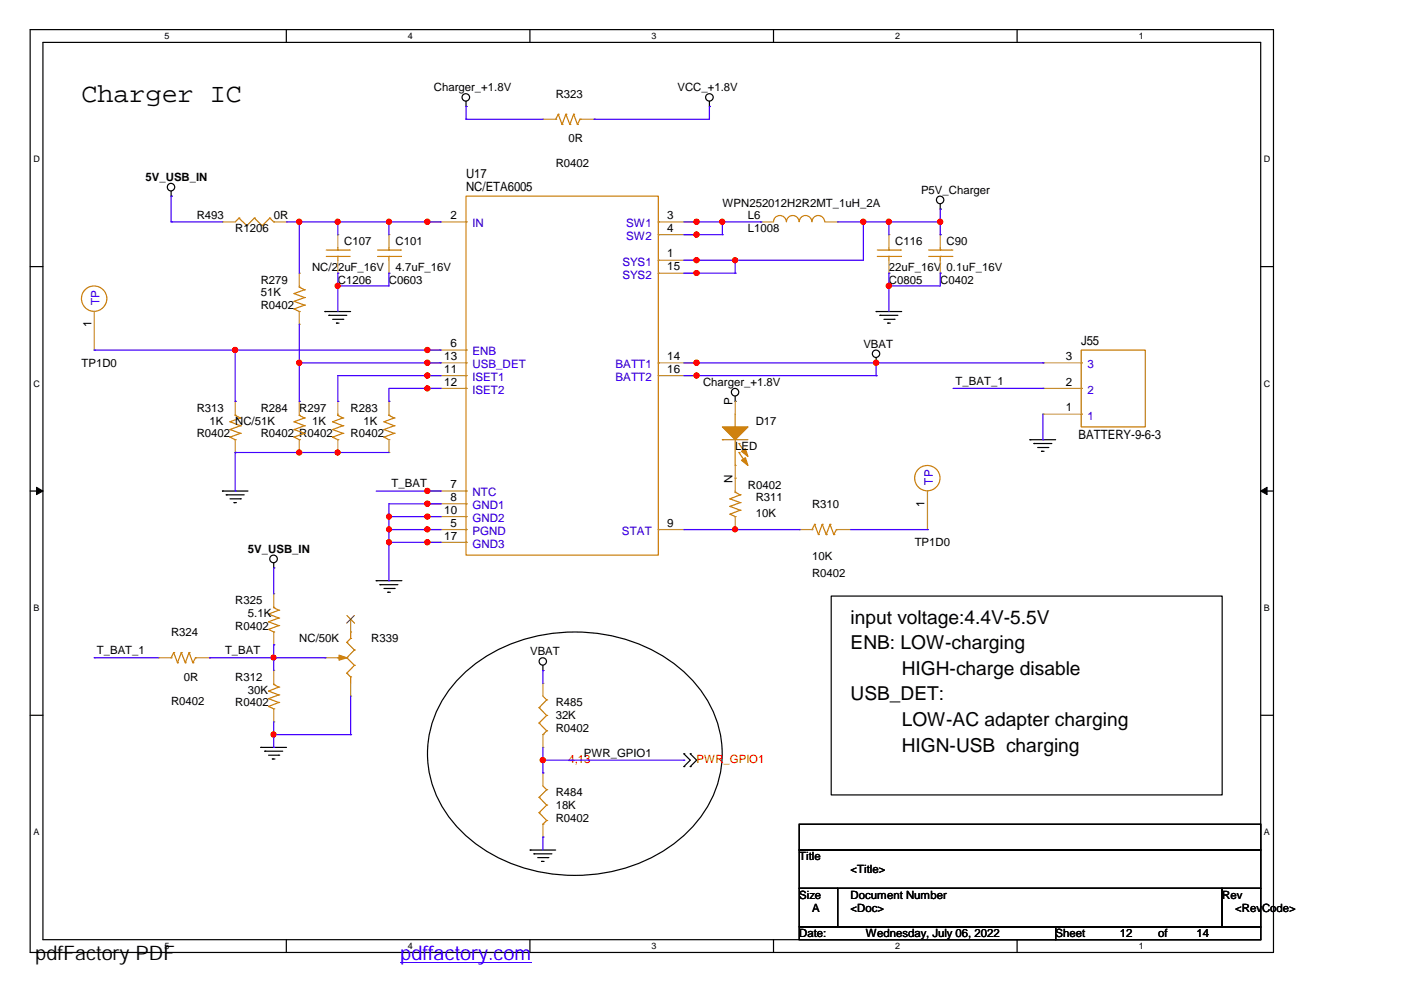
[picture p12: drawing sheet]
<svg xmlns="http://www.w3.org/2000/svg" width="297mm" height="210mm" viewBox="0 0 297 210" stroke-linecap="round" stroke-linejoin="round" font-family="sans-serif">
<path d="M6.4 6.3h263.6v195.6h-263.6zM9.1 9h258.2v190.2h-258.2z" fill="none" stroke="#000" stroke-width=".25"/>
<g fill="#fff">
<path d="M34.9 6.6h1v2.1h-1z"/>
<path d="M34.9 199.5h1v2.1h-1z"/>
</g>
<path d="M60.7 6.3v2.7M60.7 199.2v2.7" fill="none" stroke="#000" stroke-width=".25"/>
<g fill="#fff">
<path d="M86.5 6.6h1v2.1h-1z"/>
<path d="M86.5 199.5h1v2.1h-1z"/>
</g>
<path d="M112.4 6.3v2.7M112.4 199.2v2.7" fill="none" stroke="#000" stroke-width=".25"/>
<g fill="#fff">
<path d="M138.1 6.6h1.1v2.1h-1.1z"/>
<path d="M138.1 199.5h1.1v2.1h-1.1z"/>
</g>
<path d="M164 6.3v2.7M164 199.2v2.7" fill="none" stroke="#000" stroke-width=".25"/>
<g fill="#fff">
<path d="M189.8 6.6h1v2.1h-1z"/>
<path d="M189.8 199.5h1v2.1h-1z"/>
</g>
<path d="M215.6 6.3v2.7M215.6 199.2v2.7" fill="none" stroke="#000" stroke-width=".25"/>
<g fill="#fff">
<path d="M241.4 6.6h1.1v2.1h-1.1z"/>
<path d="M241.4 199.5h1.1v2.1h-1.1z"/>
<path d="M7.1 32.7h1.3v2.2h-1.3z"/>
<path d="M268 32.7h1.3v2.2h-1.3z"/>
<path d="M7.1 80.3h1.3v2.1h-1.3z"/>
<path d="M268 80.3h1.3v2.1h-1.3z"/>
</g>
<path d="M6.4 56.5h2.7M267.3 56.5h2.7" fill="none" stroke="#000" stroke-width=".25"/>
<g fill="#fff">
<path d="M7.1 127.9h1.2v2.1h-1.2z"/>
<path d="M268 127.9h1.2v2.1h-1.2z"/>
</g>
<path d="M6.4 104.1h2.7M267.3 104.1h2.7" fill="none" stroke="#000" stroke-width=".25"/>
<path d="M7.7 103.3l1.4 .8-1.4 .8zM267.3 104.1l1.3-.8v1.6z" fill="#000" stroke="#000" stroke-width=".21"/>
<g fill="#fff">
<path d="M7.1 175.4h1.2v2.1h-1.2z"/>
<path d="M268 175.4h1.2v2.1h-1.2z"/>
</g>
<g fill="none" stroke="#000" stroke-width=".25">
<path d="M98.8 22.6h.1M98.8 21.5v1.1M150.4 22.6h.1M150.4 21.5v1.1M36.3 41.6h.1M36.3 40.5v1.1M199.3 44.3h.1M199.3 43.2v1.1M68.9 66.1h.1M68.9 66.1h5.4M69.7 66.9h.1M69.7 66.9h3.8"/>
<path d="M70.5 67.7h2.2M71.3 68.5h.1M71.3 68.5h.6M72.7 67.7h.1M185.8 66.1h.1M185.8 76.9h.1M185.8 66.1h5.4M185.8 75.8v1.1M186.6 66.9h.1M186.6 66.9h3.8M187.4 67.7h2.2M188.2 68.5h.1"/>
<path d="M188.2 68.5h.6M189.6 67.7h.1M155.9 85.1h.1M155.9 84v1.1M218.4 93.2h.1M218.4 93.2h5.4M219.2 94h.1M219.2 94h3.8M220 94.9h2.2M220.8 95.7h.1M220.8 95.7h.6M222.2 94.9h.1"/>
<path d="M47.2 104.1h.1M47.2 104.1h5.4M48 104.9h.1M48 104.9h3.8M48.8 105.8h2.2M49.6 106.6h.1M49.6 106.6h.5M51 105.8h.1M58 119.4v1M58 120.4h.1M79.8 123.1h.1M79.8 123.1h5.4"/>
<path d="M80.6 124h.1M80.6 124h3.8M81.4 124.8h2.2M82.2 125.6h.1M82.2 125.6h.6M83.6 124.8h.1M176.2 126.4h82.9v42.1h-82.9zM6.4 151.7h2.7M55.3 158.5h.1M55.3 158.5h5.4M56.1 159.3h.1M56.1 159.3h3.8"/>
<path d="M98.3 142.9a35.7 35.7 0 0 1 34.7-7.2 29.2 29.2 0 0 1 18.1 14.9 22.4 22.4 0 0 1-5.7 26.1 35.6 35.6 0 0 1-34.7 7.2 29.2 29.2 0 0 1-18-14.9 22.4 22.4 0 0 1 5.6-26.1zM115.1 142.2h.1M115.1 141.1v1.1M145 159.8h.1M145 159.8l1.3 1.4-1.3 1.3M146.3 159.8h.1M146.3 159.8l1.4 1.4-1.4 1.3M267.3 151.7h2.7M56.9 160.1h2.2M57.7 160.9h.1M57.7 160.9h.6M59.1 160.1h.1"/>
<path d="M145 162.5h.1M146.3 162.5h.1M169.5 174.8h97.8v5.4h-97.8zM112.4 180.2h.1M112.4 180.2h5.4M113.2 181h.1M113.2 181h3.8M114 181.8h2.2M114.8 182.6h.1M114.8 182.6h.6M116.2 181.8h.1M169.5 180.2h97.8v8.2h-97.8z"/>
<path d="M169.5 188.4h8.1v8.1h-8.1zM169.5 196.5h54.3v2.7h-54.3zM177.6 188.4h81.5v8.1h-81.5zM223.8 196.5h43.5v2.7h-43.5zM259.1 188.4h8.2v8.1h-8.2z"/>
<circle cx="36.2" cy="39.7" r=".79"/>
<circle cx="98.8" cy="20.7" r=".8"/>
<circle cx="150.4" cy="20.7" r=".8"/>
<circle cx="199.3" cy="42.4" r=".79"/>
<circle cx="185.7" cy="75" r=".78"/>
<circle cx="155.8" cy="83.1" r=".79"/>
<circle cx="58" cy="118.5" r=".81"/>
<circle cx="115.1" cy="140.2" r=".78"/>
</g>
<g fill="none" stroke="#cc8006" stroke-width=".25">
<path d="M117.8 25.3h.1M118.4 24.2h.1M118.4 24.2l.8 2.2M118.4 24.2l-.6 1.1M119.2 26.4h.1M120 24.2h.1M120 24.2l.8 2.2M120 24.2l-.8 2.2M120.8 26.4h.1M121.6 24.2h.1M121.6 24.2l.8 2.2M121.6 24.2l-.8 2.2"/>
<path d="M122.4 26.4h.1M123 25.3h.1M123 25.3l-.6 1.1M123 25.3h.2M50.7 46.2h.1M50.7 46.2l-.8 .8M50.7 46.2l1.6 1.7M52.3 47.9h.1M53.9 46.2h.1M53.9 46.2l-1.6 1.7M53.9 46.2l1.7 1.7M55.6 47.9h.1"/>
<path d="M57.2 46.2h.1M57.2 46.2l-1.6 1.7M57.2 46.2l.8 .8M58 47h.1M69.2 54.4h4.8M69.2 53h4.8M71.6 53h.1M71.6 54.4h.1M71.6 52.5v.5M71.6 54.4v.8M74 54.4h.1M74 53h.1"/>
<path d="M80.1 54.4h4.8M80.1 53h4.8M82.5 53h.1M82.5 54.4h.1M82.5 52.5v.5M82.5 54.4v.8M84.9 54.4h.1M84.9 53h.1M98.8 41.6h40.8v76.1h-40.8zM98.8 47h.1M139.6 55.2h.1M139.6 47h.1"/>
<path d="M139.6 49.8h.1M139.6 57.9h.1M164 47a1.36 1.36 0 0 1 1.4-1.3 1.36 1.36 0 0 1 1.3 1.3M166.8 47a1.33 1.33 0 0 1 1.3-1.3 1.33 1.33 0 0 1 1.3 1.3M169.5 47a1.33 1.33 0 0 1 1.3-1.3 1.33 1.33 0 0 1 1.3 1.3M172.2 47a1.33 1.33 0 0 1 1.3-1.3 1.33 1.33 0 0 1 1.3 1.3M186 54.4h4.9M186 53h4.9M188.5 53h.1M188.5 54.4h.1M188.5 52.5v.5M188.5 54.4v.8"/>
<path d="M190.9 54.4h.1M190.9 53h.1M196.9 54.4h4.9M196.9 53h4.9M199.3 53h.1M199.3 54.4h.1M199.3 52.5v.5M199.3 54.4v.8M201.8 54.4h.1M201.8 53h.1M62.4 62.2h.1M62.4 63.9h.1"/>
<path d="M62.4 65.5h.1M62.4 62.2l2.2 .9M62.4 63.9l2.2 .8M62.4 65.5l1.1 .6M63.5 66.1h.1M63.5 60.9h.1M63.5 60.9l1.1 .5M63.5 60.6v.3M64.6 61.4h.1M64.6 63.1h.1M64.6 64.7h.1M64.6 61.4l-2.2 .8"/>
<path d="M64.6 63.1l-2.2 .8M64.6 64.7l-2.2 .8M98.8 74.2h.1M98.8 79.6h.1M98.8 76.9h.1M139.6 76.9h.1M139.6 79.6h.1M229.2 74.2h13.6v16.3h-13.6zM229.2 76.9h.1M48.8 89.4h.1M48.8 91.1h.1M48.8 92.7h.1"/>
<path d="M48.8 89.4l2.2 .9M48.8 91.1l2.2 .8M48.8 92.7l1.1 .5M49.9 93.2h.1M49.9 88.1h.1M49.9 88.1l1.1 .5M49.9 87.8v.3M51 88.6h.1M51 90.3h.1M51 91.9h.1M51 88.6l-2.2 .8M51 90.3l-2.2 .8"/>
<path d="M51 91.9l-2.2 .8M62.4 89.4h.1M62.4 91.1h.1M62.4 92.7h.1M62.4 89.4l2.2 .9M62.4 91.1l2.2 .8M62.4 92.7l1.1 .5M63.5 93.2h.1M63.5 88.1h.1M63.5 87.8v.3M63.5 88.1l1.1 .5M64.6 88.6h.1"/>
<path d="M64.6 90.3h.1M64.6 91.9h.1M64.6 88.6l-2.2 .8M64.6 90.3l-2.2 .8M64.6 91.9l-2.2 .8M70.5 89.4h.1M70.5 91.1h.1M70.5 92.7h.1M70.5 89.4l2.2 .9M70.5 91.1l2.2 .8M70.5 92.7l1.1 .5M71.6 93.2h.1"/>
<path d="M71.6 88.1h.1M71.6 88.1l1.1 .5M71.6 87.8v.3M72.7 88.6h.1M72.7 90.3h.1M72.7 91.9h.1M72.7 88.6l-2.2 .8M72.7 90.3l-2.2 .8M72.7 91.9l-2.2 .8M81.4 89.4h.1M81.4 91.1h.1M81.4 92.7h.1"/>
<path d="M81.4 89.4l2.2 .9M81.4 91.1l2.2 .8M81.4 92.7l1.1 .5M82.5 93.2h.1M82.5 88.1h.1M82.5 88.1l1.1 .5M82.5 87.8v.3M83.6 88.6h.1M83.6 90.3h.1M83.6 91.9h.1M83.6 88.6l-2.2 .8M83.6 90.3l-2.2 .8"/>
<path d="M83.6 91.9l-2.2 .8M98.8 82.4h.1M153.2 93.2h.1M153.2 93.2h5.4M155.9 90.5h.1M155.9 98.7h.1M155.9 87.8v2.7M155.9 93.2v5.5M156.7 94h.1M156.7 95.9h.1M156.7 94l1.6 2.5M156.7 95.9l1.6 2.5"/>
<path d="M229.2 87.8h.1M229.2 82.4h.1M98.8 112.3h.1M98.8 104.1h.1M98.8 106.8h.1M98.8 109.5h.1M98.8 115h.1M139.6 112.3h.1M154.8 105.8h.1M154.8 107.4h.1M154.8 109h.1M154.8 105.8l2.1 .8"/>
<path d="M154.8 107.4l2.1 .8M154.8 109l1.1 .5M155.9 109.5h.1M155.9 104.4h.1M155.9 104.4l1 .5M155.9 104.1v.3M156.9 104.9h.1M156.9 106.6h.1M156.9 108.2h.1M156.9 104.9l-2.1 .9M156.9 106.6l-2.1 .8M156.9 108.2l-2.1 .8"/>
<path d="M172.2 112.3h.1M172.7 111.2h.1M172.7 111.2l.8 2.1M172.7 111.2l-.5 1.1M173.5 113.3h.1M174.3 111.2h.1M174.3 111.2l.9 2.1M174.3 111.2l-.8 2.1M175.2 113.3h.1M176 111.2h.1M176 111.2l.8 2.1M176 111.2l-.8 2.1"/>
<path d="M176.8 113.3h.1M177.3 112.3h.1M177.3 112.3l-.5 1M177.3 112.3h.3M36.3 139.5h.1M36.8 138.4h.1M36.8 138.4l.8 2.1M36.8 138.4l-.5 1.1M38.4 138.4h.1M38.4 138.4l.9 2.1M38.4 138.4l-.8 2.1M40.1 138.4h.1"/>
<path d="M40.1 138.4l.8 2.1M40.1 138.4l-.8 2.1M41.4 139.5h.1M41.4 139.5h.3M41.4 139.5l-.5 1M56.9 130.2h.1M56.9 131.8h.1M56.9 133.4h.1M56.9 130.2l2.2 .8M56.9 131.8l2.2 .8M56.9 133.4l1.1 .6M58 134h.1"/>
<path d="M58 128.8h.1M58 128.8l1.1 .6M58 128.6v.2M59.1 129.4h.1M59.1 131h.1M59.1 132.6h.1M59.1 129.4l-2.2 .8M59.1 131l-2.2 .8M59.1 132.6l-2.2 .8M71.6 139.5h.1M71.6 139.5h.5M73.5 139.5h.1"/>
<path d="M73.5 136.2h.1M73.5 139.5l1.6 1.6M73.5 136.2l1.6 1.6M74.3 135.4h.1M74.3 134h.1M74.3 134v1.4M74.3 135.4l-.8 .8M75.1 137.8h.1M75.1 137.8l-1.6 1.7M37.6 140.5h.1M39.3 140.5h.1M40.9 140.5h.1"/>
<path d="M56.9 146.5h.1M56.9 148.1h.1M56.9 149.8h.1M56.9 146.5l2.2 .8M56.9 148.1l2.2 .8M56.9 149.8l1.1 .5M58 150.3h.1M58 145.1h.1M58 144.9v.2M58 145.1l1.1 .6M59.1 145.7h.1M59.1 147.3h.1"/>
<path d="M59.1 148.9h.1M59.1 145.7l-2.2 .8M59.1 147.3l-2.2 .8M59.1 148.9l-2.2 .9M73.5 142.7h.1M73.5 142.7l.8 .8M74.3 143.5h.1M74.3 143.5v1.4M75.1 141.1h.1M75.1 141.1l-1.6 1.6M114.3 150h.1M114.3 153.3h.1"/>
<path d="M114.3 150l1.6 1.7M114.3 153.3l1.6 1.7M115.1 155.8h.1M115.1 147.6l.8 .8M115.9 148.4h.1M115.9 151.7h.1M115.9 155h.1M115.9 148.4l-1.6 1.6M115.9 151.7l-1.6 1.6M115.9 155l-.8 .8M114.3 169.1h.1M114.3 172.3h.1"/>
<path d="M114.3 169.1l1.6 1.6M114.3 172.3l1.6 1.7M115.1 174.8h.1M115.1 166.6l.8 .8M115.9 167.4h.1M115.9 170.7h.1M115.9 174h.1M115.9 167.4l-1.6 1.7M115.9 170.7l-1.6 1.6M115.9 174l-.8 .8"/>
<circle cx="20" cy="63.3" r="2.69"/>
<circle cx="196.6" cy="101.4" r="2.69"/>
</g>
<g fill="none" stroke="#a84" stroke-width=".25">
<path d="M115.1 25.3h.1M115.1 25.3h2.7M123.2 25.3h2.8M126 25.3h.1M47.2 47h.1M47.2 47h2.7M58 47h2.7M60.7 47h.1M63.5 57.9h.1M63.5 57.9v2.7M71.6 49.8h.1M71.6 57.9h.1"/>
<path d="M71.6 49.8v2.7M71.6 55.2v2.7M82.5 49.8h.1M82.5 57.9h.1M82.5 49.8v2.7M82.5 55.2v2.7M90.6 47h.1M90.6 47h8.2M139.6 55.2h8.1M139.6 47h8.1M139.6 49.8h8.1M139.6 57.9h8.1"/>
<path d="M147.7 55.2h.1M147.7 47h.1M147.7 49.8h.1M147.7 57.9h.1M161.3 47h.1M161.3 47h2.7M174.9 47h2.7M177.6 47h.1M188.5 49.8h.1M188.5 57.9h.1M188.5 49.8v2.7M188.5 55.2v2.7"/>
<path d="M199.3 49.8h.1M199.3 57.9h.1M199.3 49.8v2.7M199.3 55.2v2.7M20 74.2h.1M20 66.1v8.1M63.5 68.8h.1M63.5 66.1v2.7M90.6 74.2h.1M90.6 79.6h.1M90.6 76.9h.1M90.6 74.2h8.2"/>
<path d="M90.6 79.6h8.2M90.6 76.9h8.2M139.6 79.6h8.1M139.6 76.9h8.1M147.7 76.9h.1M147.7 79.6h.1M221.1 76.9h.1M221.1 76.9h8.1M49.9 95.9h.1M49.9 85.1h.1M49.9 85.1v2.7M49.9 93.2v2.7"/>
<path d="M63.5 95.9h.1M63.5 85.1h.1M63.5 85.1v2.7M63.5 93.2v2.7M71.6 95.9h.1M71.6 85.1h.1M71.6 85.1v2.7M71.6 93.2v2.7M82.5 95.9h.1M82.5 85.1h.1M82.5 85.1v2.7M82.5 93.2v2.7"/>
<path d="M90.6 82.4h.1M90.6 82.4h8.2M155.9 85.1h.1M155.9 85.1v2.7M155.9 98.7v5.4M221.1 87.8h.1M221.1 82.4h.1M221.1 82.4h8.1M221.1 87.8h8.1M90.6 112.3h.1M90.6 104.1h.1M90.6 106.8h.1"/>
<path d="M90.6 109.5h.1M90.6 115h.1M90.6 112.3h8.2M90.6 104.1h8.2M90.6 106.8h8.2M90.6 109.5h8.2M90.6 115h8.2M139.6 112.3h5.4M145 112.3h.1M155.9 112.3h.1M155.9 101.4h.1M155.9 109.5v2.8"/>
<path d="M169.5 112.3h.1M169.5 112.3h2.7M177.6 112.3h2.7M180.3 112.3h.1M196.6 112.3h.1M196.6 104.1v8.2M33.6 139.5h.1M33.6 139.5h2.7M41.7 139.5h2.7M44.4 139.5h.1M58 136.7h.1M58 125.9h.1"/>
<path d="M58 125.9v2.7M58 134v2.7M68.9 139.5h.1M68.9 139.5h2.7M74.3 131.3h.1M74.3 131.3v2.7M58 153h.1M58 142.2h.1M58 142.2v2.7M58 150.3v2.7M74.3 147.6h.1M74.3 144.9v2.7"/>
<path d="M115.1 144.9h.1M115.1 158.5h.1M115.1 144.9v2.7M115.1 155.8v2.7M115.1 163.9h.1M115.1 177.5h.1M115.1 163.9v2.7M115.1 174.8v2.7"/>
</g>
<g fill="#cc8006" stroke="#cc8006" stroke-width=".25">
<path d="M71.9 138.9l1.6 .6-1.6 .5z" fill-rule="evenodd"/>
<path d="M153.2 90.5h5.4l-2.7 2.7z" fill-rule="evenodd"/>
<path d="M157.2 95.7l.8-.6 .6 1.7z" fill-rule="evenodd"/>
<path d="M157.2 97.6l.8-.6 .6 1.7z" fill-rule="evenodd"/>
</g>
<path d="M73.5 130.5l1.7 1.6M75.1 130.5l-1.6 1.6" fill="none" stroke="#804000" stroke-width=".21"/>
<g fill="none" stroke="#4200ff" stroke-width=".25">
<path d="M98.8 22.6h.1M98.8 25.3h.1M98.8 22.6v2.7M98.8 25.3h16.3M126 25.3h.1M150.4 22.6h.1M150.4 22.6v2.7h-24.4M36.3 41.6h.1M36.3 47h.1M36.3 41.6v5.4M36.3 47h10.9M60.7 47h32.6"/>
<path d="M63.5 47h.1M63.5 47v10.9M71.6 47h.1M71.6 57.9h.1M71.6 47v2.8M71.6 57.9v8.2M82.5 47h.1M82.5 57.9h.1M82.5 47v2.8M82.5 57.9v2.7h-10.9M90.6 47h.1M93.3 47h.1"/>
<path d="M145 47h16.3M145 49.8h8.2M145 57.9h10.9M147.7 47h.1M147.7 49.8h.1M147.7 55.2h.1M147.7 57.9h.1M153.2 47h.1M153.2 49.8h.1M153.2 47v2.8M155.9 55.2h.1M155.9 57.9h.1"/>
<path d="M155.9 55.2v2.7M161.3 47h.1M177.6 47h21.7M183 47h.1M183 47v8.2h-38M188.5 47h.1M188.5 57.9h.1M188.5 47v2.8M188.5 57.9v8.2M199.3 44.3h.1M199.3 47h.1M199.3 49.8h.1"/>
<path d="M199.3 57.9h.1M199.3 44.3v5.5M199.3 57.9v2.7h-10.8M20 74.2h.1M20 74.2h73.3M49.9 74.2v10.9M63.5 76.9h.1M63.5 68.8v16.3M63.5 76.9h29.8M71.6 60.6h.1M90.6 74.2h.1M90.6 76.9h.1"/>
<path d="M90.6 79.6h.1M93.3 79.6h.1M93.3 74.2h.1M93.3 76.9h.1M93.3 79.6h-21.7v5.5M145 76.9h76.1M145 79.6h40.8M147.7 76.9h.1M147.7 79.6h.1M185.8 79.6h.1M185.8 76.9h.1M185.8 76.9v2.7"/>
<path d="M188.5 60.6h.1M221.1 76.9h.1M49.9 85.1h.1M49.9 95.9h.1M49.9 95.9v8.2M49.9 95.9h32.6M63.5 85.1h.1M63.5 95.9h.1M71.6 85.1h.1M71.6 95.9h.1M82.5 85.1h.1M90.6 82.4h.1"/>
<path d="M93.3 82.4h.1M93.3 82.4h-10.8v2.7M202.1 82.4h19M221.1 82.4h.1M221.1 93.2h.1M221.1 87.8v5.4M49.9 104.1h.1M79.8 104.1h13.5M82.5 109.5h.1M82.5 112.3h.1M82.5 115h.1M82.5 109.5h10.8"/>
<path d="M82.5 112.3h10.8M82.5 115h10.8M90.6 104.1h.1M90.6 106.8h.1M90.6 109.5h.1M90.6 112.3h.1M90.6 115h.1M93.3 106.8h.1M93.3 104.1h.1M93.3 115h.1M93.3 109.5h.1M93.3 112.3h.1"/>
<path d="M93.3 106.8h-10.8v16.3M145 112.3h24.5M155.9 112.3h.1M169.5 112.3h.1M180.3 112.3h16.3M196.6 112.3h.1M20 139.5h.1M20 139.5h13.6M44.4 139.5h.1M44.4 139.5h24.5M58 120.4h.1M58 136.7h.1"/>
<path d="M58 139.5h.1M58 120.4v5.5M58 136.7v5.5M68.9 139.5h.1M82.5 123.1h.1M58 155.8h.1M58 158.5h.1M58 153v5.5M58 155.8h16.3M74.3 155.8h.1M74.3 147.6v8.2M115.1 142.2h.1"/>
<path d="M115.1 142.2v2.7M115.1 158.5v5.4M115.1 161.2h.1M115.1 177.5h.1M115.1 163.9h.1M115.1 177.5v2.7M115.1 161.2h29.9M145 161.2h.1"/>
</g>
<g fill="#f00" stroke="#f00" stroke-width=".25">
<circle cx="63.4" cy="47" r=".54"/>
<circle cx="71.6" cy="47" r=".52"/>
<circle cx="82.5" cy="47" r=".52"/>
<circle cx="90.6" cy="47" r=".54"/>
<circle cx="147.7" cy="47" r=".54"/>
<circle cx="153.1" cy="47" r=".52"/>
<circle cx="183" cy="47" r=".54"/>
<circle cx="188.4" cy="47" r=".54"/>
<circle cx="199.3" cy="47" r=".54"/>
<circle cx="155.9" cy="55.2" r=".52"/>
<circle cx="188.4" cy="60.6" r=".54"/>
<circle cx="71.6" cy="60.6" r=".52"/>
<circle cx="49.8" cy="74.2" r=".54"/>
<circle cx="90.6" cy="74.2" r=".54"/>
<circle cx="63.4" cy="76.9" r=".54"/>
<circle cx="90.6" cy="76.9" r=".54"/>
<circle cx="185.7" cy="76.9" r=".54"/>
<circle cx="90.6" cy="79.6" r=".54"/>
<circle cx="90.6" cy="82.3" r=".52"/>
<circle cx="63.4" cy="95.9" r=".52"/>
<circle cx="71.6" cy="95.9" r=".51"/>
<circle cx="90.6" cy="104.1" r=".54"/>
<circle cx="82.5" cy="109.5" r=".51"/>
<circle cx="82.5" cy="112.2" r=".51"/>
<circle cx="82.5" cy="115" r=".52"/>
<circle cx="155.9" cy="112.2" r=".52"/>
<circle cx="58" cy="139.4" r=".51"/>
<circle cx="58" cy="155.7" r=".52"/>
<circle cx="90.6" cy="106.8" r=".54"/>
<circle cx="147.7" cy="79.6" r=".54"/>
<circle cx="147.7" cy="49.7" r=".54"/>
<circle cx="147.7" cy="76.9" r=".54"/>
<circle cx="90.6" cy="115" r=".54"/>
<circle cx="90.6" cy="109.5" r=".52"/>
<circle cx="90.6" cy="112.2" r=".52"/>
<circle cx="147.7" cy="57.9" r=".52"/>
<circle cx="147.7" cy="55.2" r=".52"/>
<circle cx="115.1" cy="161.2" r=".54"/>
</g>
<path d="M84.9 204.1h27.8" fill="none" stroke="#00f" stroke-width=".21"/>
<text font-size="5.7" x="17.3" y="21.7">Charger IC</text>
<g font-size="4.2">
<text x="7.5" y="203.6">pdfFactory 测试版本创建的</text>
<text x="28.7" y="203.6">PDF文档</text>
</g>
<text font-size="4.2" fill="#00f" x="84.9" y="203.6">pdffactory.com</text>
<g font-size="4.1">
<text x="180.3" y="137.6">ENB: LOW-charging</text>
<text x="180.3" y="132.2">input voltage:4.4V-5.5V</text>
<text x="191.2" y="143.1">HIGH-charge disable</text>
<text x="180.3" y="148.5">USB_DET:</text>
<text x="191.2" y="153.9">LOW-AC adapter charging</text>
<text x="191.2" y="159.4">HIGN-USB charging</text>
</g>
<g font-size="2.7">
<text x="98.8" y="37.8">U17</text>
<text x="98.8" y="40.5">NC/ETA6005</text>
<text x="229.2" y="73.1">J55</text>
<text x="228.7" y="93">BATTERY-9-6-3</text>
</g>
<g font-size="2.5">
<text x="95.5" y="46.5">2</text>
<text x="141.5" y="46.5">3</text>
<text x="141.5" y="49.2">4</text>
<text x="141.5" y="54.6">1</text>
<text x="141.5" y="57.3">15</text>
<text x="19.4" y="69.4" transform="rotate(-90 19.4 69.4)">1</text>
<text x="94.2" y="76.3">13</text>
<text x="95.5" y="73.6">6</text>
<text x="141.5" y="76.3">14</text>
<text x="226" y="76.3">3</text>
<text x="94.2" y="79.1">11</text>
<text x="94.2" y="81.8">12</text>
<text x="141.5" y="79.1">16</text>
<text x="226" y="81.8">2</text>
<text x="155.3" y="85.9" transform="rotate(-90 155.3 85.9)">P</text>
<text x="226" y="87.2">1</text>
<text x="95.5" y="103.5">7</text>
<text x="95.5" y="106.2">8</text>
<text x="155.3" y="102.4" transform="rotate(-90 155.3 102.4)">N</text>
<text x="196" y="107.4" transform="rotate(-90 196 107.4)">1</text>
<text x="94.2" y="108.9">10</text>
<text x="95.5" y="111.7">5</text>
<text x="141.5" y="111.7">9</text>
<text x="94.2" y="114.4">17</text>
</g>
<g font-size="2.5" fill="#00c">
<text x="100.2" y="48.2">IN</text>
<text x="132.8" y="48.2">SW1</text>
<text x="132.8" y="50.9">SW2</text>
<text x="132" y="56.3">SYS1</text>
<text x="132" y="59.1">SYS2</text>
<text x="21.1" y="64.7" transform="rotate(-90 21.1 64.7)">TP</text>
<text x="100.2" y="75.4">ENB</text>
<text x="100.2" y="80.8">ISET1</text>
<text x="100.2" y="83.5">ISET2</text>
<text x="100.2" y="78.1">USB_DET</text>
<text x="130.5" y="78.1">BATT1</text>
<text x="130.5" y="80.8">BATT2</text>
<text x="230.6" y="83.5">2</text>
<text x="230.6" y="78.1">3</text>
<text x="230.6" y="89">1</text>
<text x="100.2" y="105.3">NTC</text>
<text x="100.2" y="108">GND1</text>
<text x="197.8" y="102.8" transform="rotate(-90 197.8 102.8)">TP</text>
<text x="100.2" y="113.4">PGND</text>
<text x="100.2" y="110.7">GND2</text>
<text x="131.9" y="113.4">STAT</text>
<text x="100.2" y="116.1">GND3</text>
</g>
<g font-size="2.4">
<text x="92" y="19.4">Charger_+1.8V</text>
<text x="117.8" y="20.7">R323</text>
<text x="143.6" y="19.4">VCC_+1.8V</text>
<text x="117.8" y="35.4">R0402</text>
<text x="120.5" y="30.2">0R</text>
<text x="30.9" y="38.4">5V_USB_IN</text>
<text x="195.3" y="41.1">P5V_Charger</text>
<text x="41.7" y="46.5">R493</text>
<text x="58" y="46.5">0R</text>
<text x="153.2" y="43.8">WPN252012H2R2MT_1uH_2A</text>
<text x="158.6" y="46.5">L6</text>
<text x="49.9" y="49.2">R1206</text>
<text x="73" y="52">C107</text>
<text x="83.9" y="52">C101</text>
<text x="158.6" y="49.2">L1008</text>
<text x="189.8" y="52">C116</text>
<text x="200.7" y="52">C90</text>
<text x="66.2" y="57.4">NC/22uF_16V</text>
<text x="83.9" y="57.4">4.7uF_16V</text>
<text x="188.5" y="57.4">22uF_16V</text>
<text x="200.7" y="57.4">0.1uF_16V</text>
<text x="55.3" y="60.1">R279</text>
<text x="55.3" y="62.8">51K</text>
<text x="55.3" y="65.5">R0402</text>
<text x="71.6" y="60.1">C1206</text>
<text x="82.5" y="60.1">C0603</text>
<text x="188.5" y="60.1">C0805</text>
<text x="199.3" y="60.1">C0402</text>
<text x="17.3" y="77.8">TP1D0</text>
<text x="183" y="73.7">VBAT</text>
<text x="149.1" y="81.8">Charger_+1.8V</text>
<text x="202.6" y="81.6">T_BAT_1</text>
<text x="41.7" y="87.3">R313</text>
<text x="55.3" y="87.3">R284</text>
<text x="63.5" y="87.3">R297</text>
<text x="74.3" y="87.3">R283</text>
<text x="41.7" y="92.7">R0402</text>
<text x="44.4" y="90">1K</text>
<text x="49.9" y="90">NC/51K</text>
<text x="55.3" y="92.7">R0402 R0402</text>
<text x="66.2" y="90">1K</text>
<text x="74.3" y="92.7">R0402</text>
<text x="77" y="90">1K</text>
<text x="155.9" y="95.4">LED</text>
<text x="160.2" y="90">D17</text>
<text x="83" y="103.3">T_BAT</text>
<text x="158.6" y="103.6">R0402</text>
<text x="160.2" y="106.3">R311</text>
<text x="172.2" y="107.7">R310</text>
<text x="160.2" y="109.6">10K</text>
<text x="52.6" y="117.2">5V_USB_IN</text>
<text x="172.2" y="118.8">10K</text>
<text x="193.9" y="115.8">TP1D0</text>
<text x="172.2" y="122.4">R0402</text>
<text x="49.9" y="128.1">R325</text>
<text x="52.6" y="130.8">5.1K</text>
<text x="36.3" y="134.8">R324</text>
<text x="49.9" y="133.5">R0402</text>
<text x="63.5" y="136.2">NC/50K</text>
<text x="78.7" y="136.2">R339</text>
<text x="20.5" y="138.7">T_BAT_1</text>
<text x="47.7" y="138.7">T_BAT</text>
<text x="112.4" y="138.9">VBAT</text>
<text x="36.3" y="149.5">R0402</text>
<text x="39" y="144.4">0R</text>
<text x="49.9" y="144.4">R312</text>
<text x="49.9" y="149.8">R0402</text>
<text x="52.6" y="147.1">30K</text>
<text x="117.8" y="149.8">R485</text>
<text x="117.8" y="152.5">32K</text>
<text x="117.8" y="155.3">R0402</text>
<text x="123.8" y="160.4">PWR_GPIO1</text>
<text x="117.8" y="168.8">R484</text>
<text x="117.8" y="171.5">18K</text>
<text x="117.8" y="174.3">R0402</text>
<text x="169.5" y="182.4">Title</text>
<text x="180.3" y="185.1">&lt;Title&gt;</text>
<text x="169.5" y="190.6">Size</text>
<text x="180.3" y="190.6">Document Number</text>
<text x="259.1" y="190.6">Rev</text>
<text x="172.2" y="193.3">A</text>
<text x="180.3" y="193.3">&lt;Doc&gt;</text>
<text x="261.9" y="193.3">&lt;RevCode&gt;</text>
<text x="169.5" y="198.7">Date:</text>
<text x="183.6" y="198.7">Wednesday, July 06, 2022</text>
<text x="223.8" y="198.7">Sheet</text>
<text x="237.4" y="198.7">12</text>
<text x="245.5" y="198.7">of</text>
<text x="253.7" y="198.7">14</text>
</g>
<g font-size="2.4" fill="#f00">
<text x="120.5" y="161.8">4,13</text>
<text x="147.7" y="161.8">PWR_GPIO1</text>
</g>
<g font-size="1.9">
<text x="34.9" y="8.3">5</text>
<text x="86.5" y="8.3">4</text>
<text x="138.1" y="8.3">3</text>
<text x="189.8" y="8.3">2</text>
<text x="241.4" y="8.3">1</text>
<text x="7.1" y="34.4">D</text>
<text x="268" y="34.4">D</text>
<text x="7.1" y="82">C</text>
<text x="268" y="82">C</text>
<text x="7.1" y="129.6">B</text>
<text x="268" y="129.6">B</text>
<text x="7.1" y="177.1">A</text>
<text x="268" y="177.1">A</text>
<text x="34.9" y="201.2">5</text>
<text x="86.5" y="201.2">4</text>
<text x="138.1" y="201.2">3</text>
<text x="189.8" y="201.2">2</text>
<text x="241.4" y="201.2">1</text>
</g>
</svg>
